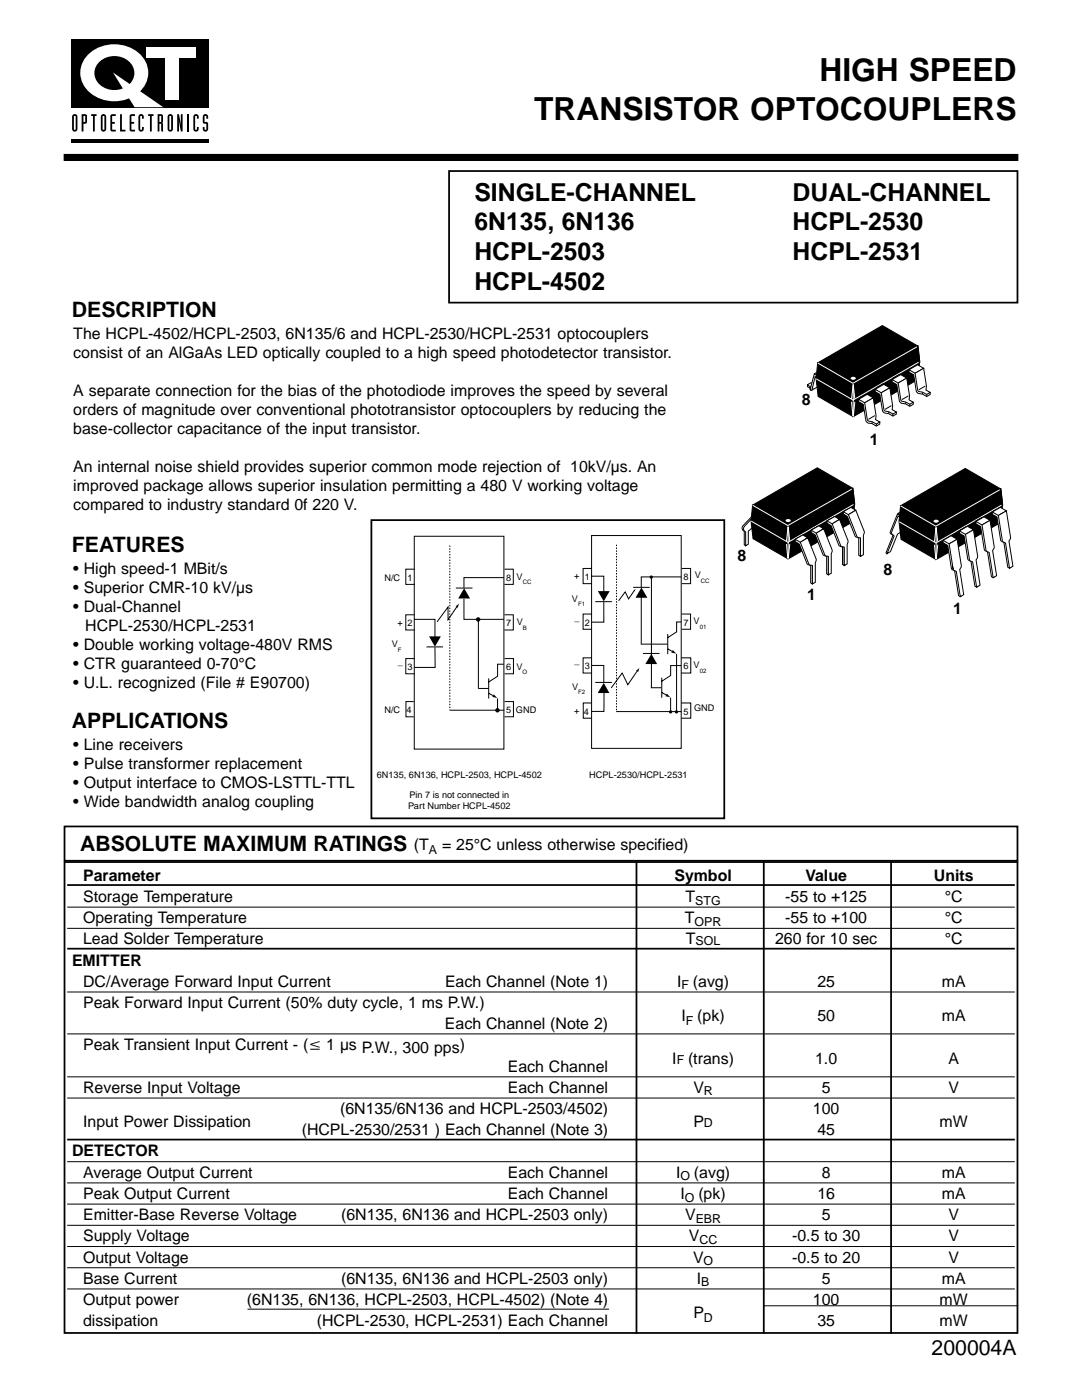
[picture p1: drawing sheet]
<svg xmlns="http://www.w3.org/2000/svg" width="216mm" height="279mm" viewBox="0 0 216 279" stroke-linecap="round" stroke-linejoin="round" font-family="sans-serif">
<path d="M12.7 31.4h190.5" fill="none" stroke="#000" stroke-width="1.4" stroke-linecap="butt"/>
<path d="M12.9 172h190.1v94h-190.1z" fill-rule="evenodd" fill="#fff"/>
<path d="M12.9 172h190.1v94h-190.1zM13.4 176.6h189.1M13.4 189.3h189.1M13.4 227.4h189.1" fill="none" stroke="#000" stroke-width=".35"/>
<g fill="none" stroke="#000" stroke-width=".2">
<path d="M13.4 181h189.1M13.4 185.3h189.1M13.4 198h189.1M13.4 206.3h189.1M13.4 214.9h189.1M13.4 219.1h189.1M13.4 231.8h189.1M13.4 236.1h189.1M13.4 240.3h189.1M13.4 244.5h189.1M13.4 248.8h189.1M13.4 253h189.1"/>
<path d="M13.4 257.2h189.1"/>
</g>
<path d="M12.9 164.9h190.1v6.9h-190.1z" fill-rule="evenodd" fill="#fff"/>
<path d="M12.9 164.9h190.1v6.9h-190.1zM127 171.8v94.4M152.4 171.8v94.4M177.8 171.8v94.4" fill="none" stroke="#000" stroke-width=".35"/>
<path d="M12.7 6.4h30.7v23.8h-30.7z" fill-rule="evenodd" fill="#fff"/>
<path d="M25.4 8.2l.2 .1-.2 .1z" fill="#b4b4b4"/>
<path d="M14.2 7.8h27.3v13.6h-27.3zM14.2 27.8h27.3v.7h-27.3z" fill="#000"/>
<path d="M29.3 9.4h9.8v2.2h-9.8z" fill="#fff"/>
<g fill="#fffffe">
<path d="M32.9 10.8h2.7v9.1h-2.7z"/>
<path d="M17.3 11.2a7.5 7.5 0 0 1 11.5 .7 5.3 5.3 0 0 1-2.9 7.7 7.3 7.3 0 0 1-9.5-3.3 4.9 4.9 0 0 1 .9-5.1z"/>
</g>
<path d="M20 12.2a4.3 4.3 0 0 1 6.7 1.7 3.7 3.7 0 0 1-4.7 4 3.3 3.3 0 0 1-2.9-2.2 3.3 3.3 0 0 1 .9-3.5z" fill="#000"/>
<path d="M22.6 14.5l10 6.9h-5.7z" fill="#fff"/>
<g fill="#000">
<path d="M18.2 22.8h1.1v.3h-.4v3.1h-.3v-3.1h-.4zM22.1 23l.3-.2h.7v.3h-.7v1.2h.5v.4h-.5v1.2h.7v.3h-.7l-.3-.1zM24 22.8h.3v3.1h.7v.3h-1zM25.9 23l.3-.2h.7v.3h-.7v1.2h.6v.4h-.6v1.2h.7v.3h-.7l-.3-.1zM27.7 23a.54 .54 0 0 1 .6-.2 .54 .54 0 0 1 .4 .5v.4h-.4v-.6h-.3v2.8h.3v-.6h.4v.4a.54 .54 0 0 1-.5 .6 .54 .54 0 0 1-.6-.6zM29.6 22.8h1v.3h-.3v3.1h-.4v-3.1h-.3zM35.4 22.8h.3l.4 2.2v-2.2h.3v3.4h-.3l-.4-2.2v2.2h-.3zM38.7 23a.54 .54 0 0 1 .6-.2 .54 .54 0 0 1 .4 .5v.4h-.4v-.6h-.4v2.8h.4v-.6h.4v.4a.54 .54 0 0 1-.6 .6 .54 .54 0 0 1-.5-.6zM40.5 23a.54 .54 0 0 1 .6-.2 .54 .54 0 0 1 .4 .5v.4h-.3v-.6h-.4v1.2l.7 .2v1.2a.54 .54 0 0 1-.5 .6 .54 .54 0 0 1-.5-.6v-.4h.3v.6h.4v-1.2l-.6-.1-.1-.3z"/>
<path d="M14.5 23a.54 .54 0 0 1 .6-.2 .54 .54 0 0 1 .4 .5v2.4a.54 .54 0 0 1-.6 .6 .54 .54 0 0 1-.5-.6zM14.7 23.1v2.8h.4v-2.8z"/>
<path d="M16.3 22.8h.9l.2 .3-.1 1.4-.7 .2v1.5h-.3zM16.6 23.1v1.2h.4v-1.2z"/>
<path d="M20.2 23a.54 .54 0 0 1 .6-.2 .54 .54 0 0 1 .4 .5v2.4a.54 .54 0 0 1-.5 .6 .54 .54 0 0 1-.6-.6zM20.5 23.1v2.8h.3v-2.8z"/>
<path d="M31.5 22.8h.7l.3 .2v1.2l-.1 .3 .1 .3 .1 1.4h-.4v-.1v-1.4h-.4v1.5h-.3zM31.8 23.1v1.2h.4v-1.2z"/>
<path d="M33.5 23a.54 .54 0 0 1 .6-.2 .54 .54 0 0 1 .4 .5v2.4a.54 .54 0 0 1-.5 .6 .54 .54 0 0 1-.6-.6zM33.8 23.1v2.8h.4v-2.8z"/>
</g>
<path d="M37.5 22.8v3.4" fill="none" stroke="#000" stroke-width=".36"/>
<path d="M74.1 103.8h70.4v59.5h-70.4z" fill-rule="evenodd" fill="#fff"/>
<g fill="none" stroke="#000" stroke-width=".2">
<path d="M82.7 107h17.9v42.5h-17.9zM82.7 113.6h-1.7v3h1.7M92.6 119.5v4.1h8M100.6 115.3h-8v2M100.7 113.6h1.7v3h-1.7M118 106.9h17.9v42.5h-17.9zM118.1 115h2.4v3.2M118.1 113.4h-1.8v3.1h1.8M126.5 117.9l-1.1 1.6-.7-1.4-1.3 1.8M128 119v9.6M130 115.1v22.2M135.9 115.1h-7.9v2.1"/>
<path d="M136 113.4h1.8v3.1h-1.8M82.7 123.6h4.1v3.7M82.7 122.7h-1.7v3h1.7M82.7 131.4h-1.7v3.1h1.7M86.8 129.2v4h-4.1M91.2 121l-1.8 2.7v-2.6l-2.2 3M95.5 123.6v13.9M95.5 137.4h2M97.5 135.4v4M97.5 138.3l.9 .5M99.3 139.4v2.3M100.6 132.6h-1.3v2.4l-1.8 1.1"/>
<path d="M100.7 122.7h1.7v3h-1.7M100.7 131.4h1.8v3.1h-1.8M118.1 132.8h2.4v3.4M118.1 122.5h-1.8v3.1h1.8M118.1 131.3h-1.8v3h1.8M120.5 120.2v4h-2.4M120.5 137.9v4.1h-2.4M127.1 134l-1.8 2.7-1.2-2.4-2.1 3M128 128.5h5.2M129.9 137.3h2.1M132 135.2v4.1M132.1 138.2l.8 .5"/>
<path d="M133.2 126.5v4.1M133.3 129.5l.8 .5M133.8 139.2v2.8M135 130.5v11.5M135.9 124.1h-.9v2l-1.8 1.2M135.9 131.3h1.9v3h-1.9M135.9 132.8h-2.1v2l-1.8 1.2M136 122.5h1.8v3.1h-1.8M82.6 140h-1.6v3.1h1.6M89.8 141.7h10.8M100.7 140h1.8v3.1h-1.8M117.9 140.3h-1.5v3h1.5"/>
<path d="M123 142h13M136 140.3h1.8v3h-1.9"/>
</g>
<path d="M92.6 117.4l1.2 2h-2.4zM119.3 118h2.4l-1.2 2zM126.4 117.8l.4-.3-.1 .5zM128 117.2l1.2 2.1h-2.4zM85.6 127h2.4l-1.2 2.1zM90.9 121l.7-.6-.2 .9zM98.5 138.5l.8 .9-1.1-.3zM120.5 136.3l1.1 2h-2.3zM126.9 133.8l.7-.6-.3 .9zM130 130.5l1.1 2h-2.3zM133.1 138.4l.7 .8-1-.2zM134.3 129.7l.7 .8-1.1-.2z" fill="#000"/>
<g fill="#000" stroke="#000" stroke-width=".2">
<path d="M91 117.4h3.3zM126.3 117.2h3.3zM85.1 129.1h3.3zM118.8 120.1h3.3zM118.8 136.2h3.3zM128.3 130.4h3.3z"/>
<circle cx="129.9" cy="115.2" r=".22"/>
<circle cx="95.4" cy="123.6" r=".34"/>
<circle cx="99.3" cy="141.8" r=".34"/>
<circle cx="133.8" cy="142.1" r=".22"/>
<circle cx="135" cy="142.1" r=".22"/>
</g>
<path d="M89.8 108.9v32.9M123 108.7v33.4" fill="none" stroke="#000" stroke-width=".2" stroke-dasharray=".3" stroke-linecap="butt"/>
<path d="M74.1 103.8h70.4v59.5h-70.4z" fill="none" stroke="#000" stroke-width=".35"/>
<path d="M145.7 62.5h57.5v61.4h-57.5z" fill-rule="evenodd" fill="#fff"/>
<g fill="#fff" stroke="#000" stroke-width=".2">
<path d="M150 103l.7 .7-1.8 1.7v3.3l-.1 .2-.3-.2v-2.7l-.4-.4v-.4z"/>
<path d="M149.9 103.6l1 .9-1.6 1.5v2.6l-.5 .3v-2.7l-.4-.5v-.4z"/>
</g>
<path d="M150.2 100.8l7.1 4.1v6.6l-7-4-.4-3.6zM150.2 100.8l12.9-7.4 7.1 4.1-12.9 7.4zM157.2 104.9l13-7.5 .3 3.2-.3 3.5-12.9 7.4z" fill="#000" stroke="#000" stroke-width=".2"/>
<path d="M170 97.6l-12.8 7.3-7-4.1M156.9 108.6l.3 2.8M157.3 105.1v6.4M157.6 108l-.3-2.9-.4 2.9M157.6 108.6l-.3 2.8M170.3 100.7l-13.1 7.5-7.3-4.2" fill="none" stroke="#fff" stroke-width=".2"/>
<path d="M170.2 97.7l.4 3.1M150 104.8h-.1M158.7 107.6l1 .6M163.4 104.9l-1.6 .9M166.5 103.1l-1.5 .9" fill="none" stroke="#000" stroke-width=".2"/>
<g fill="#fff" stroke="#000" stroke-width=".2">
<path d="M158.7 107.6l.5-.3 1 .6 2.1 4.8v3.7l-.2 .1v-3.6v3.6l-.3-.2v-3.4l-.8-.4-1.5-3.9-.8-.5z"/>
<path d="M158.7 107.6l1.5-.8 .9 .5-1.4 .9z"/>
<path d="M159.7 108.2l1.5-.9 1.6 4.2-.1 .8v3.9l-.6 .3v-3.6l-.7-.3z"/>
<path d="M161.9 105.8l.5-.3 1 .6 2.1 4.7v3.8l-.2 .1v-3.7v3.7l-.4-.2v-3.5l-.7-.3-1.5-3.9-.8-.5z"/>
<path d="M161.9 105.8l1.5-.9 .9 .6-1.4 .9z"/>
<path d="M162.9 106.4l1.5-.9 1.6 4.2-.1 .8v3.9l-.6 .3v-3.7l-.7-.3z"/>
<path d="M165 104l.6-.4 1 .6 2.1 4.8v3.7l-.2 .2v-3.7v3.7l-.4-.2v-3.5l-.7-.4-1.6-3.9-.8-.5z"/>
<path d="M165 104l1.5-.9 1 .5-1.5 .9z"/>
<path d="M166 104.5l1.5-.8 1.7 4.1-.2 .8v3.9l-.5 .3v-3.6l-.8-.3z"/>
<path d="M168.3 102.1l.5-.3 1 .6 2.1 4.7v3.8l-.2 .1v-3.7v3.7l-.3-.2v-3.5l-.8-.3-1.5-3.9-.8-.5z"/>
<path d="M168.3 102.1l1.5-.8 .9 .5-1.4 .9z"/>
<path d="M169.3 102.7l1.5-.9 1.6 4.2-.1 .8v3.9l-.6 .3v-3.6l-.7-.4z"/>
<path d="M179.1 102.6l.7 .4v.4v-.4l.3 .3-2.5 6.5-.6 .7-.2-.2 1.4-3.5-.5-.4-.1-.2z"/>
<path d="M179.2 103l1.3 .9-.8 2.2-.6 .5-1.4 3.5-.7 .5 1.4-3.6-.4-.4-.1-.3z"/>
<path d="M179.1 102.5l.9-.5 .7 .2-.5 .9z"/>
</g>
<path d="M156.8 103.7a.65 .65 0 0 1 1 .2 .6 .6 0 0 1-1.1 0z" fill="#fff"/>
<path d="M179.7 100.9l7.1 4.1v6.7l-7-4.1-.4-3.5zM179.7 100.9l12.9-7.4 7.1 4.1-12.9 7.4zM186.7 105l13-7.4 .4 3.1-.3 3.5-13 7.5z" fill="#000" stroke="#000" stroke-width=".2"/>
<path d="M199.5 97.7l-12.8 7.3-7-4M186.5 108.7l.2 2.9M186.8 105.2v6.5M187.1 108.1l-.3-2.8-.3 2.9M187.1 108.7l-.3 2.8M199.8 100.8l-13 7.6-7.4-4.3" fill="none" stroke="#fff" stroke-width=".2"/>
<path d="M199.7 97.8l.4 3.1M179.5 104.9h.1M188.2 107.8l1 .5M192.9 105.1l-1.5 .8M196 103.2l-1.5 .9" fill="none" stroke="#000" stroke-width=".2"/>
<path d="M186.3 103.9a.65 .65 0 0 1 1 .1 .6 .6 0 0 1-1 0z" fill="#fff"/>
<g fill="#fff" stroke="#000" stroke-width=".2">
<path d="M188.2 107.8l.4-.2 1.2 .7 2.1 10.6-.3 .2-.3-.2-.8-5-.7-.5-.7-4.5-.9-.6z"/>
<path d="M188.2 107.8l1.6-.9 1.2 .7-1.6 .9z"/>
<path d="M189.4 108.5l1.6-.9 .8 5.3-.3 .7 .8 5.1-.7 .4-.8-5.1-.6-.4z"/>
<path d="M191.4 106l.5-.3 1.2 .7 2.1 10.6-.3 .2-.4-.2-.8-5-.6-.4-.7-4.6-1-.6z"/>
<path d="M191.4 106l1.6-1 1.2 .7-1.6 1z"/>
<path d="M192.6 106.7l1.6-1 .9 5.3-.3 .7 .8 5.1-.7 .4-.8-5.1-.7-.4z"/>
<path d="M194.7 104.1l.5-.3 1.2 .7 2.1 10.6-.3 .2-.4-.2-.8-5-.6-.4-.7-4.6-1-.6z"/>
<path d="M194.7 104.1l1.6-1 1.2 .7-1.6 1z"/>
<path d="M195.9 104.8l1.6-1 .9 5.3-.3 .8 .8 5-.7 .4-.8-5-.7-.5z"/>
<path d="M198 102.2l.5-.3 1.2 .7 2 10.6-.3 .2-.3-.2-.8-5-.6-.4-.8-4.6-.9-.5z"/>
<path d="M198 102.2l1.6-.9 1.2 .7-1.6 .9z"/>
<path d="M199.2 102.9l1.6-.9 .8 5.2-.3 .8 .8 5-.7 .4-.8-5-.6-.5z"/>
</g>
<path d="M163.2 72.4l12.9-7.4 7.1 4.1-12.9 7.4zM170.2 76.5l13-7.4 .3 3.1-.3 3.5-13 7.5zM163.2 72.4l7 4.1 .1 6.7-7.1-4.1-.4-3.5z" fill="#000" stroke="#000" stroke-width=".2"/>
<path d="M170.2 76.7l.4 2.9M170.2 76.7l-.3 2.9M170.3 76.7l-.1 6.5M182.9 69.2l-12.7 7.3-7-4.1M183.3 72.3l-13.1 7.5-7.3-4.2M169.9 80.2l.3 2.8M170.6 80.2l-.3 2.8" fill="none" stroke="#fff" stroke-width=".2"/>
<path d="M163 76.4h-.1M171.7 79.2l.9 .6M176.3 76.5l-1.5 .9M179.5 74.7l-1.5 .9M183.2 69.3l.3 3.1" fill="none" stroke="#000" stroke-width=".2"/>
<path d="M169.8 75.3a.65 .65 0 0 1 1 .2 .6 .6 0 0 1-1.1 0z" fill="#fff"/>
<path d="M161.7 77.5l-.6-.3v-.4l.6 .4v.5l.1 .2h.2l.6-2.7 .3 .1v-.5l-.4-.2-.8 3.2M162 76.5l-.2-.1-.7 .4M163 74.3l-.5 .3M163.1 77.3l-1.1 .6" fill="none" stroke="#000" stroke-width=".2"/>
<g fill="#fff" stroke="#000" stroke-width=".2">
<path d="M174.6 77.7l2.1 .6 .5 3.4 1.7 .5v.4l-.7 .4-.9-.4-.7-.1-.4-.3-.6-3.5-1-.5z"/>
<path d="M174.6 77.7l1.7-1 1.3 .7-1.8 1z"/>
<path d="M175.8 78.4l1.8-1 .5 3.5-.1 .8 .9 .5-.7 .4-.8-.4-1-.3z"/>
</g>
<path d="M177.3 82.2v.4M177.9 80.9l-1.3 .8M178.2 82.6v.4" fill="none" stroke="#000" stroke-width=".2"/>
<g fill="#fff" stroke="#000" stroke-width=".2">
<path d="M171.3 79.7l2.1 .6 .5 3.4 1.6 .5v.4l-.6 .4-.9-.5-.7-.1-.4-.3-.6-3.4-1-.5z"/>
<path d="M171.3 79.7l1.7-1 1.2 .7-1.7 1z"/>
<path d="M172.5 80.4l1.7-1 .6 3.5-.1 .8 .8 .5-.6 .4-.8-.4-1-.3z"/>
</g>
<path d="M174 84.2v.3M174.6 82.9l-1.3 .8M174.9 84.6v.4" fill="none" stroke="#000" stroke-width=".2"/>
<g fill="#fff" stroke="#000" stroke-width=".2">
<path d="M178 75.7l2.1 .6 .5 3.4 1.6 .6v.4l-.7 .4-.8-.5-.7-.1-.5-.3-.6-3.4-.9-.6z"/>
<path d="M178 75.7l1.7-.9 1.2 .7-1.7 .9z"/>
<path d="M179.2 76.4l1.7-.9 .6 3.5-.1 .8 .8 .5-.7 .4-.8-.5-.9-.3z"/>
</g>
<path d="M181.3 79l-1.3 .8M180.7 80.3v.3M181.5 80.7v.4" fill="none" stroke="#000" stroke-width=".2"/>
<g fill="#fff" stroke="#000" stroke-width=".2">
<path d="M181.4 73.8l2.1 .6 .4 3.4 1.7 .5v.4l-.7 .4-.8-.4-.7-.2-.5-.3-.6-3.4-.9-.5z"/>
<path d="M181.4 73.8l1.7-1 1.2 .7-1.7 1z"/>
<path d="M182.6 74.5l1.7-1 .6 3.5-.1 .8 .8 .5-.7 .4-.8-.4-.9-.3z"/>
</g>
<path d="M184.1 78.3v.4M184.6 77l-1.3 .8M184.9 78.7v.4" fill="none" stroke="#000" stroke-width=".2"/>
<path d="M89.6 34.1h113.4v26.3h-113.4z" fill-rule="evenodd" fill="#fff"/>
<path d="M89.6 34.1h113.4v26.3h-113.4z" fill="none" stroke="#000" stroke-width=".35"/>
<path d="M49.4 261.3h72.1M152.4 260.6h50.8" fill="none" stroke="#000" stroke-width=".2"/>
<path d="M158.5 267.1h44.7v6h-44.7z" fill-rule="evenodd" fill="#fff"/>
<g font-size="6.3">
<text x="163.5" y="16.3">HIGH SPEED</text>
<text x="106.6" y="23.9">TRANSISTOR OPTOCOUPLERS</text>
</g>
<g font-size="4.9">
<text x="94.7" y="40">SINGLE-CHANNEL</text>
<text x="158.2" y="40">DUAL-CHANNEL</text>
<text x="94.7" y="46">6N135, 6N136</text>
<text x="158.2" y="46">HCPL-2530</text>
<text x="94.7" y="51.9">HCPL-2503</text>
<text x="158.2" y="51.9">HCPL-2531</text>
<text x="94.7" y="57.8">HCPL-4502</text>
</g>
<g font-size="4.2">
<text x="14.3" y="63.3">DESCRIPTION</text>
<text x="14.3" y="110.2">FEATURES</text>
<text x="14.3" y="145.3">APPLICATIONS</text>
<text x="16" y="169.9">ABSOLUTE MAXIMUM RATINGS</text>
<text x="185.9" y="270.5">200004A</text>
</g>
<g font-size="3.2">
<text x="14.6" y="67.6">The HCPL-4502/HCPL-2503, 6N135/6 and HCPL-2530/HCPL-2531 optocouplers</text>
<text x="14.6" y="71.4">consist of an AlGaAs LED optically coupled to a high speed photodetector transistor.</text>
<text x="14.6" y="79">A separate connection for the bias of the photodiode improves the speed by several</text>
<text x="14.6" y="82.8">orders of magnitude over conventional phototransistor optocouplers by reducing the</text>
<text x="160" y="80.9">8</text>
<text x="14.6" y="86.6">base-collector capacitance of the input transistor.</text>
<text x="173.5" y="88.7">1</text>
<text x="14.6" y="94.2">An internal noise shield provides superior common mode rejection of 10kV/µs. An</text>
<text x="14.6" y="98.1">improved package allows superior insulation permitting a 480 V working voltage</text>
<text x="14.6" y="101.9">compared to industry standard 0f 220 V.</text>
<text x="147.2" y="112">8</text>
<text x="14.6" y="114.5">• High speed-1 MBit/s</text>
<text x="14.6" y="118.3">• Superior CMR-10 kV/µs</text>
<text x="161" y="119.8">1</text>
<text x="176.3" y="114.7">8</text>
<text x="14.6" y="122.1">• Dual-Channel</text>
<text x="17" y="125.9">HCPL-2530/HCPL-2531</text>
<text x="190.2" y="122.6">1</text>
<text x="14.6" y="129.7">• Double working voltage-480V RMS</text>
<text x="14.6" y="133.6">• CTR guaranteed 0-70°C</text>
<text x="14.6" y="137.4">• U.L. recognized (File # E90700)</text>
<text x="14.6" y="149.6">• Line receivers</text>
<text x="14.6" y="153.4">• Pulse transformer replacement</text>
<text x="14.6" y="157.2">• Output interface to CMOS-LSTTL-TTL</text>
<text x="14.6" y="161">• Wide bandwidth analog coupling</text>
<text x="82.6" y="169.6">(T</text>
<text x="88.2" y="169.6">= 25°C unless otherwise specified)</text>
<text x="16.6" y="175.8">Parameter</text>
<text x="16.6" y="180">Storage Temperature</text>
<text x="134.6" y="175.8">Symbol</text>
<text x="136.8" y="180">T</text>
<text x="156.7" y="180">-55 to +125</text>
<text x="160.7" y="175.8">Value</text>
<text x="186.3" y="175.8">Units</text>
<text x="188.5" y="180">°C</text>
<text x="16.6" y="184.2">Operating Temperature</text>
<text x="136.7" y="184.2">T</text>
<text x="156.7" y="184.2">-55 to +100</text>
<text x="188.5" y="184.2">°C</text>
<text x="16.6" y="188.5">Lead Solder Temperature</text>
<text x="136.9" y="188.5">T</text>
<text x="154.7" y="188.5">260 for 10 sec</text>
<text x="188.5" y="188.5">°C</text>
<text x="14.4" y="192.7">EMITTER</text>
<text x="16.6" y="196.9">DC/Average Forward Input Current</text>
<text x="88.8" y="196.9">Each Channel (Note 1)</text>
<text x="135.1" y="196.9">I</text>
<text x="138.3" y="196.9">(avg)</text>
<text x="163.1" y="196.9">25</text>
<text x="187.9" y="196.9">mA</text>
<text x="16.6" y="201.2">Peak Forward Input Current (50% duty cycle, 1 ms P.W.)</text>
<text x="136" y="203.8">I</text>
<text x="139.1" y="203.8">(pk)</text>
<text x="163.1" y="203.8">50</text>
<text x="187.9" y="203.8">mA</text>
<text x="16.6" y="209.6">Peak Transient Input Current - (!&quot;1 µs P.W., 300 pps)</text>
<text x="88.8" y="205.4">Each Channel (Note 2)</text>
<text x="101.3" y="213.9">Each Channel</text>
<text x="134.1" y="212.3">I</text>
<text x="137.3" y="212.3">(trans)</text>
<text x="162.6" y="212.3">1.0</text>
<text x="189.2" y="212.3">A</text>
<text x="16.6" y="218.1">Reverse Input Voltage</text>
<text x="101.3" y="218.1">Each Channel</text>
<text x="138.4" y="218.1">V</text>
<text x="164" y="218.1">5</text>
<text x="189.2" y="218.1">V</text>
<text x="16.6" y="225">Input Power Dissipation</text>
<text x="60.2" y="226.6">(HCPL-2530/2531 ) Each Channel (Note 3)</text>
<text x="67.9" y="222.3">(6N135/6N136 and HCPL-2503/4502)</text>
<text x="138.4" y="225">P</text>
<text x="162.2" y="222.3">100</text>
<text x="163.1" y="226.6">45</text>
<text x="187.5" y="225">mW</text>
<text x="14.4" y="230.8">DETECTOR</text>
<text x="16.6" y="235">Average Output Current</text>
<text x="16.6" y="239.3">Peak Output Current</text>
<text x="101.3" y="235">Each Channel</text>
<text x="101.3" y="239.3">Each Channel</text>
<text x="134.9" y="235">I</text>
<text x="135.8" y="239.3">I</text>
<text x="138.5" y="235">(avg)</text>
<text x="139.3" y="239.3">(pk)</text>
<text x="163.1" y="239.3">16</text>
<text x="164" y="235">8</text>
<text x="187.9" y="239.3">mA</text>
<text x="187.9" y="235">mA</text>
<text x="16.6" y="243.5">Emitter-Base Reverse Voltage</text>
<text x="68.1" y="243.5">(6N135, 6N136 and HCPL-2503 only)</text>
<text x="136.7" y="243.5">V</text>
<text x="164" y="243.5">5</text>
<text x="189.2" y="243.5">V</text>
<text x="16.6" y="247.7">Supply Voltage</text>
<text x="16.6" y="252">Output Voltage</text>
<text x="137.5" y="247.7">V</text>
<text x="138.3" y="252">V</text>
<text x="158.1" y="247.7">-0.5 to 30</text>
<text x="158.1" y="252">-0.5 to 20</text>
<text x="189.2" y="247.7">V</text>
<text x="189.2" y="252">V</text>
<text x="16.6" y="256.2">Base Current</text>
<text x="68.1" y="256.2">(6N135, 6N136 and HCPL-2503 only)</text>
<text x="139" y="256.2">I</text>
<text x="164" y="256.2">5</text>
<text x="187.9" y="256.2">mA</text>
<text x="16.6" y="260.4">Output power</text>
<text x="49.3" y="260.4">(6N135, 6N136, HCPL-2503, HCPL-4502) (Note 4)</text>
<text x="138.4" y="263.1">P</text>
<text x="162.2" y="260.4">100</text>
<text x="187.5" y="260.4">mW</text>
<text x="16.6" y="264.7">dissipation</text>
<text x="63.2" y="264.7">(HCPL-2530, HCPL-2531) Each Channel</text>
<text x="163.1" y="264.7">35</text>
<text x="187.5" y="264.7">mW</text>
</g>
<g font-size="2.5">
<text x="85.6" y="170.4">A</text>
<text x="138.6" y="184.8">OPR</text>
<text x="138.7" y="180.5">STG</text>
<text x="138.8" y="188.6">SOL</text>
<text x="136" y="197.5">F</text>
<text x="136.9" y="204.5">F</text>
<text x="135" y="212.3">F</text>
<text x="140.5" y="218.6">R</text>
<text x="140.5" y="225">D</text>
<text x="135.8" y="235.6">O</text>
<text x="136.7" y="239.8">O</text>
<text x="138.8" y="244">EBR</text>
<text x="139.6" y="248.3">CC</text>
<text x="139.9" y="256.7">B</text>
<text x="140.4" y="252.5">O</text>
<text x="140.5" y="263.8">D</text>
</g>
<g font-size="1.8">
<text x="76.7" y="115.9">N/C</text>
<text x="81.3" y="115.9">1</text>
<text x="101" y="115.9">8</text>
<text x="103.1" y="115.7">V</text>
<text x="114.6" y="115.6">+</text>
<text x="116.7" y="115.7">1</text>
<text x="136.4" y="115.8">8</text>
<text x="138.6" y="115.4">V</text>
<text x="79.3" y="124.9">+</text>
<text x="81.3" y="125">2</text>
<text x="101" y="125">7</text>
<text x="103.1" y="124.8">V</text>
<text x="114.1" y="120.1">V</text>
<text x="114.6" y="123.9">_</text>
<text x="116.7" y="124.9">2</text>
<text x="136.4" y="124.9">7</text>
<text x="138.4" y="124.6">V</text>
<text x="78.2" y="129.2">V</text>
<text x="79.4" y="132.7">_</text>
<text x="81.3" y="133.7">3</text>
<text x="101" y="133.7">6</text>
<text x="103.1" y="133.6">V</text>
<text x="114.1" y="137.6">V</text>
<text x="114.6" y="132.4">_</text>
<text x="116.7" y="133.6">3</text>
<text x="136.4" y="133.6">6</text>
<text x="138.4" y="133.4">V</text>
<text x="76.7" y="142.2">N/C</text>
<text x="81.1" y="142.3">4</text>
<text x="101" y="142.3">5</text>
<text x="103" y="142.2">GND</text>
<text x="114.6" y="142.4">+</text>
<text x="116.5" y="142.6">4</text>
<text x="136.4" y="142.6">5</text>
<text x="138.5" y="142">GND</text>
<text x="75.2" y="155.3">6N135, 6N136, HCPL-2503, HCPL-4502</text>
<text x="117.6" y="155.3">HCPL-2530/HCPL-2531</text>
<text x="81.4" y="161.4">Part Number HCPL-4502</text>
<text x="81.7" y="159.3">Pin 7 is not connected in</text>
</g>
<g font-size="1.2">
<text x="104.3" y="116.6">CC</text>
<text x="139.8" y="116.3">CC</text>
<text x="104.3" y="125.7">B</text>
<text x="115.3" y="121">F1</text>
<text x="139.6" y="125.5">01</text>
<text x="79.4" y="130.1">F</text>
<text x="104.3" y="134.6">O</text>
<text x="139.6" y="134.3">02</text>
<text x="115.4" y="138.5">F2</text>
</g>
</svg>
